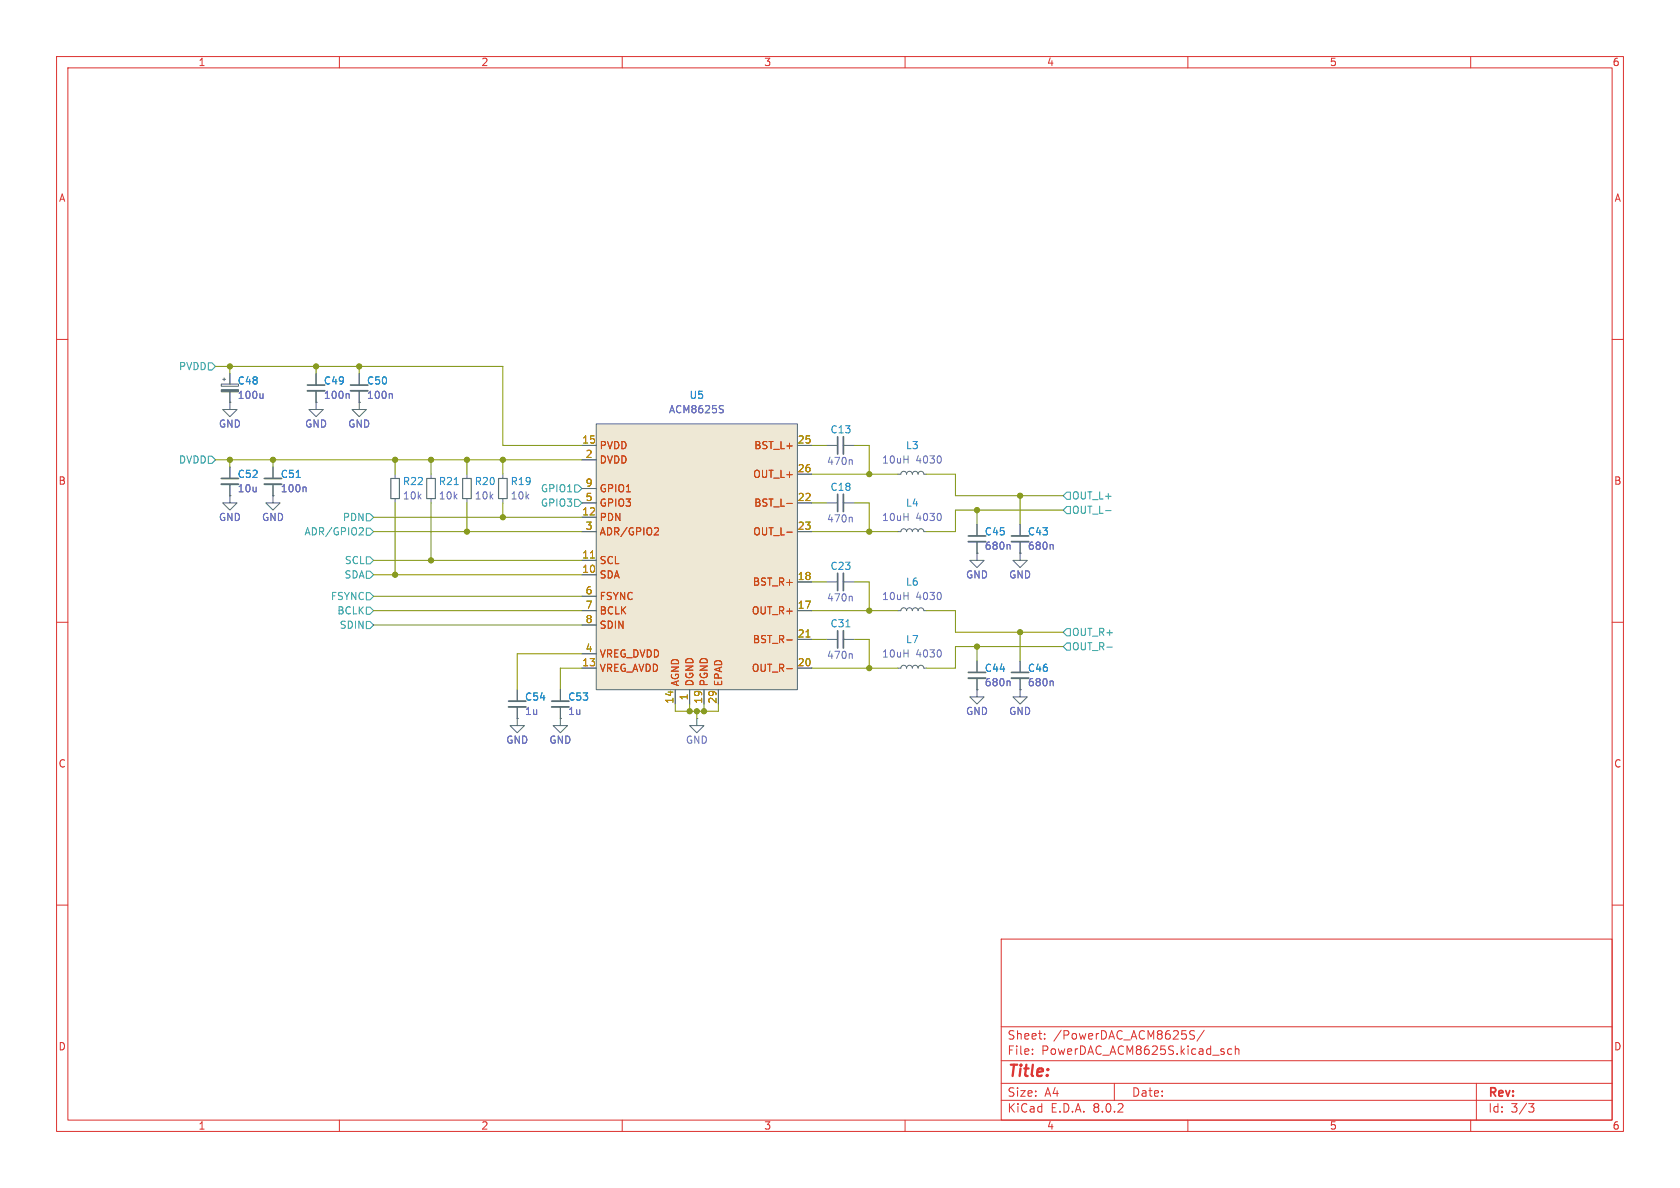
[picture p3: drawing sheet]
<svg xmlns="http://www.w3.org/2000/svg" width="297mm" height="210mm" viewBox="0 0 297 210" stroke-linecap="round" stroke-linejoin="round" font-family="sans-serif">
<g fill="none" stroke="#dc322f" stroke-width=".18">
<path d="M10 10h277v190h-277zM12 12h273v186h-273zM60 10v2M110 10v2M160 10v2M210 10v2M260 10v2M10 60h2M285 60h2M10 110h2M285 110h2M10 160h2"/>
<path d="M285 160h2M177 166h108v32h-108zM60 198v2M110 198v2M160 198v2M177 194.5h108M177 191.5h108M177 187.5h108M177 181.5h108M182.5 186.3v.1M182.5 185.5v.1M184.7 183.6v.1"/>
<path d="M184.7 182.8v.1M197 191.5v3M210 198v2M210.3 182.6l.9 .7-.1 .3-.2 .1-.6-.1M211.2 182.3l-.6-.1-.3 .3M212.9 182.1l-1.3 2M217.7 185.5l-.4-.1-.3 .3v.4l.2 .2h.5M218.4 185.5l.2-.1 .4 .1v.9M218.4 184.9v1.5M260 198v2M261 191.5v6.5M270.2 195.1h1l-.5 .6 .4 .1 .1 .5-.3 .3h-.4"/>
</g>
<g fill="none" stroke="#586e75" stroke-width=".18">
<path d="M39.1 67.9h3.1v.4h-3.1zM39.4 67.1h.5M39.6 66.8v.5M40.6 66v1.9M40.6 69.3v1.8M55.9 71.1v1.3h1.2l-1.2 1.3-1.3-1.3h1.3M55.9 71.1h.1M63.5 71.1v1.3h1.3l-1.3 1.3-1.3-1.3h1.3M63.5 71.1h.1M63.5 66v2.1M63.5 69.1v2M40.6 87.6v1.3h1.3l-1.3 1.3-1.2-1.3h1.2"/>
<path d="M40.6 87.6h.1M40.6 82.6v2M40.6 85.6v2M48.3 87.6v1.3h1.2l-1.2 1.3-1.3-1.3h1.3M48.3 87.6h.1M48.3 82.6v2M48.3 85.6v2M76.2 83.8v.8M76.2 88.1v.8M82.5 83.8v.8M82.5 88.1v.8M88.9 83.8v.8"/>
<path d="M88.9 88.1v.8M158.7 94h.6l.1-.4 .4-.1 .3 .1 .2 .4 .1-.4 .4-.1 .3 .1 .2 .4 .1-.4 .4-.1 .4 .1 .1 .4 .2-.4 .3-.1 .4 .1 .1 .4h.5M158.7 83.8h.6l.1-.3 .4-.2 .3 .2 .2 .3 .1-.3 .4-.2 .3 .2 .2 .3 .1-.3 .4-.2 .4 .2 .1 .3 .2-.3 .3-.2 .4 .2 .1 .3h.5M123.2 127v1.3h1.3l-1.3 1.2-1.3-1.2h1.3M123.2 127h.1"/>
</g>
<path d="M75.4 84.6h1.6v3.5h-1.6zM81.8 84.6h1.5v3.5h-1.5zM88.1 84.6h1.6v3.5h-1.6z" fill="none" stroke="#586e75" stroke-width=".2"/>
<path d="M62 69.1h3M39.1 85.6h3.1M46.7 85.6h3.1" fill="none" stroke="#586e75" stroke-width=".33"/>
<path d="M62 68.1h3M39.1 84.6h3.1M46.7 84.6h3.1" fill="none" stroke="#586e75" stroke-width=".3"/>
<path d="M46.5 69.6v.8M46.5 70.3l-.2 .1M69.2 69.6l.2 .2v.6M53.9 86.1l.2 .2v.6M166.3 91v.8M166.3 80.8v.8" fill="none" stroke="#6c71c4" stroke-width=".18"/>
<path d="M39.1 68.9h3.1v.4h-3.1z" fill="#586e75" stroke="#586e75" stroke-width=".18"/>
<path d="M52.4 84.4h.7M80.3 85.7h.7" fill="none" stroke="#268bd2" stroke-width=".18"/>
<path d="M105.4 74.9h35.6v47h-35.6z" fill="#eee8d5"/>
<g fill="none" stroke="#586e75" stroke-width=".18">
<path d="M40.6 71.1v1.3h1.3l-1.3 1.3-1.2-1.3h1.2M40.6 71.1h.1M40.6 66v1.9M40.6 69.3v1.8M55.9 71.1h.1M55.9 66v2.1M55.9 69.1v2M63.5 71.1h.1M63.5 66v2.1M63.5 69.1v2M102.9 78.7h2.5M105.4 74.9h35.6v47h-35.6z"/>
<path d="M141 78.7h2.5M146 78.7h2.1M149.1 78.7h2M40.6 87.6h.1M40.6 82.6v2M40.6 85.6v2M48.3 87.6h.1M48.3 82.6v2M48.3 85.6v2M69.8 83.8v.8M69.8 88.1v.8M102.9 99.1h2.5"/>
<path d="M102.9 91.4h2.5M102.9 81.3h2.5M102.9 88.9h2.5M102.9 94h2.5M102.9 86.4h2.5M141 88.9h2.5M141 94h2.5M141 83.8h2.5M146 88.9h2.1M149.1 88.9h2M172.7 97.8v1.3h1.3l-1.3 1.2-1.3-1.2h1.3M172.7 97.8h.1"/>
<path d="M172.7 92.7v2M172.7 95.8v2M180.3 97.8v1.3h1.3l-1.3 1.2-1.2-1.2h1.2M180.3 97.8h.1M180.3 92.7v2M180.3 95.8v2M102.9 101.6h2.5M102.9 118.1h2.5M102.9 108h2.5M102.9 115.6h2.5M102.9 105.4h2.5M102.9 110.5h2.5"/>
<path d="M141 118.1h2.5M141 108h2.5M141 102.9h2.5M141 113h2.5M146 102.9h2.1M146 113h2.1M149.1 102.9h2M149.1 113h2M158.7 118.1h.6l.1-.3 .4-.2 .3 .2 .2 .3 .1-.3 .4-.2 .3 .2 .2 .3 .1-.3 .4-.2 .4 .2 .1 .3 .2-.3 .3-.2 .4 .2 .1 .3h.5M158.7 108h.6l.1-.4 .4-.2 .3 .2 .2 .4 .1-.4 .4-.2 .3 .2 .2 .4 .1-.4 .4-.2 .4 .2 .1 .4 .2-.4 .3-.2 .4 .2 .1 .4h.5M172.7 116.8v2.1M172.7 119.9v2"/>
<path d="M180.3 116.8v2.1M180.3 119.9v2M91.4 127v1.3h1.3l-1.3 1.2-1.2-1.2h1.2M91.4 127h.1M91.4 121.9v2.1M91.4 125v2M99.1 127v1.3h1.2l-1.2 1.2-1.3-1.2h1.3M99.1 127h.1M99.1 121.9v2.1M99.1 125v2M119.4 121.9v2.6M121.9 121.9v2.6"/>
<path d="M124.5 121.9v2.6M127 121.9v2.6M172.7 121.9v1.3h1.3l-1.3 1.3-1.3-1.3h1.3M172.7 121.9h.1M180.3 121.9v1.3h1.3l-1.3 1.3-1.2-1.3h1.2M180.3 121.9h.1"/>
</g>
<path d="M104.4 98.6h.7M142.5 112.6h.7" fill="none" stroke="#b58900" stroke-width=".18"/>
<path d="M115.9 93.3l.4 .1 .1 .3-.8 .9h.8M139.1 89h1M139.1 94.1h1M139.1 118.2h1M139.1 113.1h1" fill="none" stroke="#cb4b16" stroke-width=".18"/>
<g fill="none" stroke="#6c71c4" stroke-width=".18">
<path d="M46.5 69.6v.8M46.5 70.3l-.2 .1M61.6 69.6l.1 .2v.6M69.2 69.6l.2 .2v.6M127.6 72.4l.3 .2-.3 .4M127.7 71.7l.2 .1M53.9 86.1l.2 .2v.6M150.5 81.3l.2 .1v.7M150.5 91.4l.2 .2v.7M178.4 96.3l.2 .1v.7M186 96.3l.2 .1v.7M150.5 115.6l.2 .1v.7"/>
<path d="M150.5 105.4l.2 .2v.6M166.3 115.1v.8M166.3 105v.7M178.4 120.4l.2 .2v.6M186 120.4l.2 .2v.6"/>
</g>
<path d="M54.4 69.1h3M149.1 77.2v3.1M149.1 87.4v3M171.2 95.8h3M178.8 95.8h3.1M149.1 101.3v3.1M149.1 111.5v3.1M171.2 119.9h3M178.8 119.9h3.1M89.9 125h3.1M97.5 125h3.1" fill="none" stroke="#586e75" stroke-width=".33"/>
<path d="M54.4 68.1h3M148.1 77.2v3.1M148.1 87.4v3M171.2 94.7h3M178.8 94.7h3.1M148.1 101.3v3.1M148.1 111.5v3.1M171.2 118.9h3M178.8 118.9h3.1M89.9 124h3.1M97.5 124h3.1" fill="none" stroke="#586e75" stroke-width=".3"/>
<path d="M52.4 84.4h.7M149.5 110.8h.8" fill="none" stroke="#268bd2" stroke-width=".18"/>
<path d="M69.1 84.6h1.5v3.5h-1.5z" fill="none" stroke="#586e75" stroke-width=".2"/>
<g fill="none" stroke="#2aa198" stroke-width=".18">
<path d="M36.8 64.1h.7l.6 .7-.6 .6h-.7zM36.8 80.6h.7l.6 .7-.6 .6h-.7zM63.7 93.3l.4 .1 .1 .3-.7 .9h.7M64.8 90.8h.6l.6 .6-.6 .7h-.6zM64.8 93.3h.6l.6 .7-.6 .6h-.6zM64.8 98.4h.6l.6 .7-.6 .6h-.6zM101.6 85.7h.6l.7 .7-.7 .6h-.6zM101.6 88.3h.6l.7 .6-.7 .6h-.6zM188.6 89.5h.6v1.3h-.6l-.6-.6zM188.6 87h.6v1.3h-.6l-.6-.7zM195.4 90.3h1M64.8 107.3h.6l.6 .7-.6 .6h-.6z"/>
<path d="M64.8 109.9h.6l.6 .6-.6 .6h-.6zM64.8 104.8h.6l.6 .6-.6 .6h-.6zM64.8 101h.6l.6 .6-.6 .6h-.6zM188.6 113.7h.6v1.2h-.6l-.6-.6zM188.6 111.1h.6v1.3h-.6l-.6-.6zM195.7 114.4h1"/>
</g>
<g fill="none" stroke="#859900" stroke-width=".18">
<path d="M38.1 64.8h50.8v13.9h14M40.6 64.8v1.2M55.9 64.8v1.2M63.5 64.8v1.2M143.5 78.7h2.5M151.1 78.7h2.6v5.1M38.1 81.3h64.8M40.6 81.3v1.3M48.3 81.3v1.3M66 99.1h36.9M66 91.4h36.9M66 94h36.9"/>
<path d="M69.8 81.3v2.5M69.8 88.9v12.7M76.2 81.3v2.5M76.2 88.9v10.2M82.5 81.3v2.5M82.5 88.9v5.1M88.9 81.3v2.5M88.9 88.9v2.5M143.5 94h15.2M143.5 83.8h15.2M143.5 88.9h2.5M151.1 88.9h2.6v5.1"/>
<path d="M163.8 83.8h5.1v3.8h19.1M172.7 90.2v2.5M180.3 87.6v5.1M188 90.2h-19.1v3.8h-5.1M66 101.6h36.9M66 108h36.9M66 110.5h36.9M66 105.4h36.9M102.9 118.1h-3.8v3.8M102.9 115.6h-11.5v6.3M143.5 108h15.2M143.5 118.1h15.2"/>
<path d="M143.5 113h2.5M143.5 102.9h2.5M151.1 102.9h2.6v5.1M151.1 113h2.6v5.1M163.8 108h5.1v3.8h19.1M172.7 114.3v2.5M180.3 111.8v5M188 114.3h-19.1v3.8h-5.1M119.4 124.5v1.2h7.6v-1.2M121.9 124.5v1.2M123.2 125.7v1.3M124.5 124.5v1.2"/>
</g>
<g fill="#859900" stroke="#859900" stroke-width=".18">
<circle cx="40.6" cy="64.8" r=".46"/>
<circle cx="63.5" cy="64.8" r=".46"/>
<circle cx="48.3" cy="81.3" r=".46"/>
<circle cx="40.6" cy="81.3" r=".46"/>
<circle cx="55.9" cy="64.8" r=".46"/>
<circle cx="153.7" cy="118.1" r=".46"/>
<circle cx="121.9" cy="125.7" r=".46"/>
<circle cx="153.7" cy="108" r=".46"/>
<circle cx="123.2" cy="125.7" r=".46"/>
<circle cx="124.5" cy="125.7" r=".46"/>
<circle cx="82.5" cy="81.3" r=".46"/>
<circle cx="82.5" cy="94" r=".46"/>
<circle cx="88.9" cy="81.3" r=".46"/>
<circle cx="88.9" cy="91.4" r=".46"/>
<circle cx="76.2" cy="81.3" r=".46"/>
<circle cx="69.8" cy="81.3" r=".46"/>
<circle cx="172.7" cy="114.3" r=".46"/>
<circle cx="172.7" cy="90.2" r=".46"/>
<circle cx="180.3" cy="87.6" r=".46"/>
<circle cx="180.3" cy="111.8" r=".46"/>
<circle cx="153.7" cy="94" r=".46"/>
<circle cx="153.7" cy="83.8" r=".46"/>
<circle cx="76.2" cy="99.1" r=".46"/>
<circle cx="69.8" cy="101.6" r=".46"/>
</g>
<text font-size="2.8" fill="#dc322f" x="178" y="190.9">Title:</text>
<g font-size="2.1" fill="#dc322f">
<text x="178" y="184">Sheet:</text>
<text x="186.2" y="184">/PowerDAC_ACM8625S/</text>
<text x="178" y="186.7">File:</text>
<text x="184.1" y="186.7">PowerDAC_ACM8625S.kicad_sch</text>
<text x="178" y="196.9">KiCad</text>
<text x="178" y="194.1">Size:</text>
<text x="184.7" y="194.1">A4</text>
<text x="185.7" y="196.9">E.D.A.</text>
<text x="193.3" y="196.9">8.0.2</text>
<text x="200" y="194.1">Date:</text>
<text x="263" y="194.3">Rev:</text>
<text x="263" y="196.9">Id:</text>
<text x="267.1" y="196.9">3/3</text>
</g>
<g font-size="1.8" fill="#dc322f">
<text x="35" y="11.9">1</text>
<text x="85" y="11.9">2</text>
<text x="135" y="11.9">3</text>
<text x="185" y="11.9">4</text>
<text x="235" y="11.9">5</text>
<text x="285" y="11.9">6</text>
<text x="10.3" y="35.9">A</text>
<text x="285.3" y="35.9">A</text>
<text x="10.3" y="85.9">B</text>
<text x="285.3" y="85.9">B</text>
<text x="10.3" y="135.9">C</text>
<text x="285.3" y="135.9">C</text>
<text x="10.3" y="185.9">D</text>
<text x="285.3" y="185.9">D</text>
<text x="35" y="199.9">1</text>
<text x="85" y="199.9">2</text>
<text x="135" y="199.9">3</text>
<text x="185" y="199.9">4</text>
<text x="235" y="199.9">5</text>
<text x="285" y="199.9">6</text>
</g>
<g font-size="1.8" fill="#2aa198">
<text x="31.5" y="65.6">PVDD</text>
<text x="31.5" y="82.1">DVDD</text>
<text x="95.5" y="87.2">GPIO1</text>
<text x="95.5" y="89.8">GPIO3</text>
<text x="189.4" y="88.5">OUT_L+</text>
<text x="53.7" y="94.8">ADR/GPIO2</text>
<text x="60.5" y="92.3">PDN</text>
<text x="189.4" y="91">OUT_L-</text>
<text x="60.9" y="99.9">SCL</text>
<text x="58.4" y="106.3">FSYNC</text>
<text x="60.8" y="102.5">SDA</text>
<text x="59.5" y="108.8">BCLK</text>
<text x="60" y="111.4">SDIN</text>
<text x="189.4" y="112.6">OUT_R+</text>
<text x="189.4" y="115.2">OUT_R-</text>
</g>
<g font-size="1.8" fill="#6c71c4">
<text x="41.9" y="70.7">100u</text>
<text x="57.2" y="70.7">100n</text>
<text x="64.8" y="70.7">100n</text>
<text x="38.6" y="75.8">GND</text>
<text x="53.8" y="75.8">GND</text>
<text x="61.5" y="75.8">GND</text>
<text x="118.2" y="73.3">ACM8625S</text>
<text x="146.1" y="82.4">470n</text>
<text x="155.8" y="82.1">10uH</text>
<text x="161.9" y="82.1">4030</text>
<text x="41.9" y="87.2">10u</text>
<text x="49.5" y="87.2">100n</text>
<text x="71.1" y="88.5">10k</text>
<text x="77.5" y="88.5">10k</text>
<text x="83.8" y="88.5">10k</text>
<text x="90.2" y="88.5">10k</text>
<text x="38.6" y="92.3">GND</text>
<text x="46.2" y="92.3">GND</text>
<text x="146.1" y="92.6">470n</text>
<text x="155.8" y="92.3">10uH</text>
<text x="161.9" y="92.3">4030</text>
<text x="174" y="97.4">680n</text>
<text x="181.6" y="97.4">680n</text>
<text x="146.1" y="106.5">470n</text>
<text x="155.8" y="106.3">10uH</text>
<text x="161.9" y="106.3">4030</text>
<text x="170.7" y="102.5">GND</text>
<text x="178.3" y="102.5">GND</text>
<text x="146.1" y="116.7">470n</text>
<text x="155.8" y="116.4">10uH</text>
<text x="161.9" y="116.4">4030</text>
<text x="174" y="121.5">680n</text>
<text x="181.6" y="121.5">680n</text>
<text x="89.4" y="131.7">GND</text>
<text x="92.7" y="126.6">1u</text>
<text x="97" y="131.7">GND</text>
<text x="100.3" y="126.6">1u</text>
<text x="121.2" y="131.7">GND</text>
<text x="170.7" y="126.6">GND</text>
<text x="178.3" y="126.6">GND</text>
</g>
<g font-size="1.8" fill="#268bd2">
<text x="41.9" y="68.2">C48</text>
<text x="57.2" y="68.2">C49</text>
<text x="64.8" y="68.2">C50</text>
<text x="121.8" y="70.7">U5</text>
<text x="146.7" y="76.8">C13</text>
<text x="160.1" y="79.6">L3</text>
<text x="41.9" y="84.7">C52</text>
<text x="49.5" y="84.7">C51</text>
<text x="71.1" y="86">R22</text>
<text x="77.5" y="86">R21</text>
<text x="83.8" y="86">R20</text>
<text x="90.2" y="86">R19</text>
<text x="146.7" y="87">C18</text>
<text x="160.1" y="89.8">L4</text>
<text x="174" y="94.8">C45</text>
<text x="181.6" y="94.8">C43</text>
<text x="146.7" y="100.9">C23</text>
<text x="160.1" y="103.7">L6</text>
<text x="146.7" y="111.1">C31</text>
<text x="160.1" y="113.9">L7</text>
<text x="174" y="119">C44</text>
<text x="181.6" y="119">C46</text>
<text x="92.7" y="124.1">C54</text>
<text x="100.3" y="124.1">C53</text>
</g>
<g font-size="1.8" fill="#b58900">
<text x="102.8" y="78.5">15</text>
<text x="103.4" y="81">2</text>
<text x="140.9" y="78.5">25</text>
<text x="140.9" y="83.6">26</text>
<text x="103.4" y="88.6">5</text>
<text x="103.4" y="86.1">9</text>
<text x="140.9" y="88.6">22</text>
<text x="102.8" y="91.2">12</text>
<text x="103.4" y="93.7">3</text>
<text x="140.9" y="93.7">23</text>
<text x="102.8" y="101.3">10</text>
<text x="102.8" y="98.8">11</text>
<text x="103.4" y="105.2">6</text>
<text x="103.4" y="107.7">7</text>
<text x="140.9" y="107.7">17</text>
<text x="140.9" y="102.6">18</text>
<text x="103.4" y="110.2">8</text>
<text x="140.9" y="112.8">21</text>
<text x="102.8" y="117.9">13</text>
<text x="103.4" y="115.3">4</text>
<text x="140.9" y="117.9">20</text>
<text x="119.1" y="124.5" transform="rotate(-90 119.1 124.5)">14</text>
<text x="121.7" y="123.9" transform="rotate(-90 121.7 123.9)">1</text>
<text x="124.2" y="124.5" transform="rotate(-90 124.2 124.5)">19</text>
<text x="126.7" y="124.5" transform="rotate(-90 126.7 124.5)">29</text>
</g>
<g font-size="1.8" fill="#cb4b16">
<text x="105.9" y="79.6">PVDD</text>
<text x="105.9" y="82.1">DVDD</text>
<text x="133.2" y="79.6">BST_L+</text>
<text x="105.9" y="89.8">GPIO3</text>
<text x="105.9" y="87.2">GPIO1</text>
<text x="133.1" y="84.7">OUT_L+</text>
<text x="133.2" y="89.8">BST_L-</text>
<text x="105.9" y="92.3">PDN</text>
<text x="105.9" y="94.8">ADR/GPIO2</text>
<text x="133.1" y="94.8">OUT_L-</text>
<text x="105.9" y="99.9">SCL</text>
<text x="105.9" y="102.5">SDA</text>
<text x="105.9" y="106.3">FSYNC</text>
<text x="133" y="103.7">BST_R+</text>
<text x="105.9" y="111.4">SDIN</text>
<text x="105.9" y="108.8">BCLK</text>
<text x="132.8" y="108.8">OUT_R+</text>
<text x="133" y="113.9">BST_R-</text>
<text x="105.9" y="119">VREG_AVDD</text>
<text x="105.9" y="116.4">VREG_DVDD</text>
<text x="132.8" y="119">OUT_R-</text>
<text x="120.2" y="121.4" transform="rotate(-90 120.2 121.4)">AGND</text>
<text x="122.8" y="121.4" transform="rotate(-90 122.8 121.4)">DGND</text>
<text x="125.3" y="121.4" transform="rotate(-90 125.3 121.4)">PGND</text>
<text x="127.9" y="121.4" transform="rotate(-90 127.9 121.4)">EPAD</text>
</g>
</svg>
